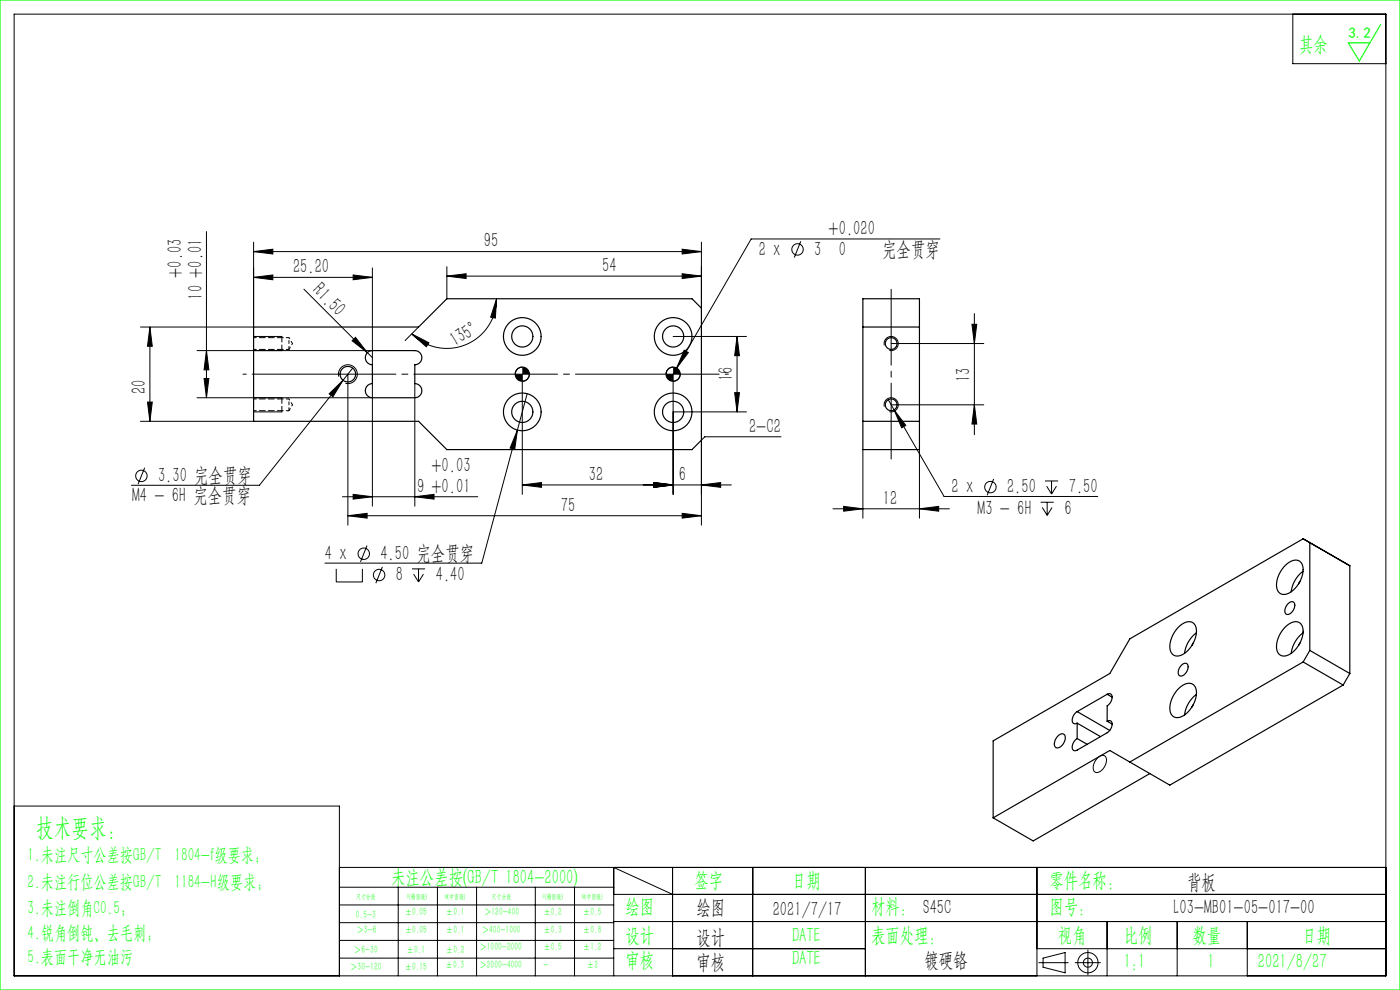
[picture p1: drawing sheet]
<svg xmlns="http://www.w3.org/2000/svg" width="297mm" height="210mm" viewBox="0 0 297 210" stroke-linecap="round" stroke-linejoin="round" font-family="sans-serif">
<g fill="none" stroke="#000" stroke-width=".21">
<path d="M3 3h291v204h-291zM274.3 3v10.5h19.7M43.8 49.1v35.3M53.8 53.4l4.1-.5v1zM53.8 58.8l4.1-.5v1zM53.8 51.4v18h-24M53.8 53.4h95M53.8 58.8h25.2M74.9 58.3l4.1 .5-4.1 .5zM79 56.8v20.6M94.8 58.6l4.1-.5v1zM94.8 56.6v6.8"/>
<path d="M94.8 58.6h54M144.7 52.9l4.1 .5-4.1 .5zM144.7 58.1l4.1 .5-4.1 .5zM148.8 51.4v14M169.9 51.2l-1.4 3.4M199.4 50.7h-40l-15.9 27.4M31.8 69.4l.5 4.1h-1zM31.8 69.4v20M41.8 74.4h37.2M43.8 74.4l.5 4.1h-1zM53.8 71.4h6M64.5 61.3l14.5 14.6"/>
<path d="M71.9 79.9a2 2 0 0 1 1.7-2.5 2 2 0 0 1 2.2 2.1 2 2 0 0 1-2.5 1.8M73.8 79.4v32M74.7 72.3l.7-.7 2.5 3.2zM74.8 78.1l-19.8 24.8h-27.1M87.3 70.8l3.7 1.9-.6 .8zM88.8 69.4l-2.9 2.8M105.3 63.4l-.2 4.1-1-.2zM105.3 63.4a10.5 10.5 0 0 1-6.5 9.7 10.5 10.5 0 0 1-11.5-2.3M110.8 79.4v25.5M110.8 77.9a1.5 1.5 0 0 0-1.5 1.5M112.3 79.4a1.5 1.5 0 0 1-1.5 1.5M142.8 71.4h15.6"/>
<path d="M142.8 79.4v25.5M142.8 77.9a1.5 1.5 0 0 0-1.5 1.5M143.5 78.1l-1.5 2.6M144.3 79.4a1.5 1.5 0 0 1-1.5 1.5M145.1 74.3l.9 .5-2.5 3.3zM156.4 71.4v16M156.4 71.4l.5 4.1h-1zM187.6 73.3a1.5 1.5 0 0 1 1.3-1.9 1.5 1.5 0 0 1 1.6 1.6 1.5 1.5 0 0 1-1.8 1.3M189.1 72.9h19.6M206.2 68.8h1l-.5 4.1zM206.7 66.5v25.7M29.8 89.4h24"/>
<path d="M30.7 99.2l-1.4 3.5M31.3 85.3h1l-.5 4.1zM41.8 84.4h37.2M43.3 80.3h1l-.5 4.1zM53.8 87.4h6M69.8 83.5l3-2.8-2.2 3.5zM79 81.4v26M88 81.4v26M109.8 91.2l-.6 4.1-1-.3zM111.8 83.5l-9.6 36h-33.3M142.8 87.4h15.6M155.9 83.3h1l-.5 4.1z"/>
<path d="M165.7 92.7h-16.2l-.7 .7v18M183.1 95.4v14.5M187.6 86.3a1.5 1.5 0 0 1 1.3-1.9 1.5 1.5 0 0 1 1.6 1.6 1.5 1.5 0 0 1-1.8 1.3M188.4 84.8l11.9 20.5h32.6M189.1 85.9h19.6M189.7 87l2.5 3.2-.9 .5zM195.1 95.4v14.5M206.7 85.9l.5 4.1h-1zM72.6 105.4h28.8M73.8 109.4l4.1-.5v1zM73.8 109.4h75M74.9 104.9l4.1 .5-4.1 .5z"/>
<path d="M77.9 115.7l-1.4 3.5M88 105.4l4.1-.5v1zM110.8 102.9l4.1-.5v1zM110.8 102.9h44.3M138.7 102.4l4.1 .5-4.1 .5zM144.7 108.9l4.1 .5-4.1 .5zM148.8 102.9l4.1-.5v1zM176.7 107.9h24.7M179 107.4l4.1 .5-4.1 .5zM195.1 107.9l4-.5v1zM210.8 101.6l-1.4 3.5M220.8 106.5h2.7"/>
<path d="M221.1 107.6l1.1 1.7M221.7 102h2.8M222 103.1l1.1 1.7M222.2 106.5v2.8M223.1 102v2.8M223.2 107.6l-1 1.7M224.1 103.1l-1 1.7M71.3 120.7v2.7h5.6v-2.7M81.1 120.2l-1.4 3.5M87.4 120.7h2.8M87.7 121.8l1.1 1.6M88.8 120.7v2.7"/>
<path d="M89.8 121.8l-1 1.6M3 171h69v36M232.9 160.7a.97 .97 0 0 1 1-.5 .97 .97 0 0 1 .8 .8 2.65 2.65 0 0 1-2.2 2.9 1.44 1.44 0 0 1-.3-2.2zM72 184h222M72 188.2h58.2M72 192h58.2M72 195.7h58.2M72 199.5h58.2M84.5 188.2v18.8M92.8 188.2v18.8M101.1 188.2v18.8M113.6 188.2v18.8"/>
<path d="M121.9 188.2v18.8M130.2 189.7h163.8M130.2 195.5h163.8M142.7 189.7l-12.5-5.7v23M142.7 184v23M159.7 184v23M183.6 184v23M220 184v23M234.9 195.5v11.5M249.7 195.5v11.5M264.6 195.5v11.5M72 203.2h58.2"/>
<path d="M130.2 201.2h53.4M220 201.2h74M220.4 204.2h6.2M221.3 203.2l4.7-1.1v4.3l-4.7-1.2zM228.1 204.2h5.3M230.8 201.5v5.3"/>
<circle cx="169.2" cy="52.9" r="1.21"/>
<circle cx="30" cy="100.9" r="1.21"/>
<circle cx="77.2" cy="117.5" r="1.21"/>
<circle cx="210.1" cy="103.3" r="1.21"/>
<circle cx="80.4" cy="122" r="1.21"/>
<circle cx="230.8" cy="204.2" r="2.15"/>
<circle cx="230.8" cy="204.2" r=".96"/>
</g>
<path d="M189.1 97.4v-36" fill="none" stroke="#000" stroke-width=".21" stroke-dasharray="30.5 1.3 1.3 1.3" stroke-dashoffset="14.4"/>
<path d="M154.5 79.4h-102.9" fill="none" stroke="#000" stroke-width=".21" stroke-dasharray="30.5 1.3 1.3 1.3" stroke-dashoffset="-2"/>
<path d="M0 0h297v210h-297zM292.9 5.2l-4.5 7.7-2.4-3.8h4.6" fill="none" stroke="#0f0" stroke-width=".25"/>
<path d="M59.8 74.4v-3M59.8 87.4v-3" fill="none" stroke="#000" stroke-width=".21" stroke-dasharray="1.3 .6" stroke-dashoffset=".1"/>
<g fill="#000">
<path d="M74.7 72.3l.7-.7 2.5 3.2z"/>
<path d="M53.8 53.4l4.1-.5v1zM144.7 52.9l4.1 .5-4.1 .5zM94.8 58.6l4.1-.5v1zM144.7 58.1l4.1 .5-4.1 .5zM73.8 109.4l4.1-.5v1zM144.7 108.9l4.1 .5-4.1 .5zM145.1 74.3l-1.6 3.8 2.5-3.3zM69.8 83.5l.8 .7 2.2-3.5zM109.8 91.2l-1.6 3.8 1 .3zM53.8 58.8l4.1-.5v1zM74.9 58.3l4.1 .5-4.1 .5zM189.7 87l1.6 3.7 .9-.5z"/>
<path d="M43.8 74.4l.5 4.1h-1zM43.3 80.3h1l-.5 4.1zM156.4 71.4l.5 4.1h-1zM155.9 83.3h1l-.5 4.1z"/>
<path d="M87.3 70.8l3.7 1.9-.6 .8zM105.3 63.4l-.2 4.1-1-.2z"/>
<path d="M141.3 79.4a1.5 1.5 0 0 0 1.5 1.5v-1.5zM142.8 77.9v1.5h1.5a1.5 1.5 0 0 0-1.5-1.5zM109.3 79.4a1.5 1.5 0 0 0 1.5 1.5v-1.5zM110.8 77.9v1.5h1.5a1.5 1.5 0 0 0-1.5-1.5z"/>
<path d="M31.3 85.3h1l-.5 4.1zM31.8 69.4l.5 4.1h-1z"/>
<path d="M206.7 85.9l.5 4.1h-1zM206.2 68.8h1l-.5 4.1z"/>
<path d="M74.9 104.9l4.1 .5-4.1 .5zM88 105.4l4.1-.5v1z"/>
<path d="M148.8 102.9l4.1-.5v1zM138.7 102.4l4.1 .5-4.1 .5zM138.7 102.4l4.1 .5-4.1 .5zM110.8 102.9l4.1-.5v1zM195.1 107.9l4-.5v1zM179 107.4l4.1 .5-4.1 .5z"/>
</g>
<g fill="none" stroke="#000" stroke-width=".25">
<path d="M53.8 69.4h35l6-6h52l2 2v28l-2 2h-52l-6-6h-35zM78 74.7l1-.3h9a1.5 1.5 0 0 1 1.5 1.5 1.5 1.5 0 0 1-1.5 1.5v4a1.5 1.5 0 0 1 1.5 1.5 1.5 1.5 0 0 1-1.5 1.5h-9a1.5 1.5 0 0 1-1.5-1.5 1.5 1.5 0 0 1 1.5-1.5v-4a1.5 1.5 0 0 1-1.4-1 1.5 1.5 0 0 1 .4-1.7zM183.1 69.4h12M183.1 63.4h12v32h-12zM183.1 89.4h12M272.7 119.9a2.32 2.32 0 0 1 3.3-.6 4.5 4.5 0 0 1-.9 5.1 3.2 3.2 0 0 1-3.4 1.5 2.63 2.63 0 0 1-.7-3.1l.7-1.6zM277.9 115.1v22.9M250.1 133a2.32 2.32 0 0 1 3.3-.6 4.5 4.5 0 0 1-.9 5.1 3.2 3.2 0 0 1-3.5 1.5 2.63 2.63 0 0 1-.6-3.1l.6-1.6zM253.1 136.4l-.2 .5M253.8 134.2a6.4 6.4 0 0 0-2.5 4.4M272.7 133a2.32 2.32 0 0 1 3.3-.6 4.5 4.5 0 0 1-.9 5.1 3.2 3.2 0 0 1-3.4 1.5 2.63 2.63 0 0 1-.7-3.1l.7-1.6zM273.2 128.1a.77 .77 0 0 1 1.1-.5 .77 .77 0 0 1 .4 1.1 1.87 1.87 0 0 1-1.7 1.6 1.29 1.29 0 0 1 0-2z"/>
<path d="M275.8 136.4l-.3 .5M275.8 123.4l-.3 .5M276.4 134.2a6.4 6.4 0 0 0-2.5 4.4M276.4 121.2a6.4 6.4 0 0 0-2.5 4.3M277.9 138l-1.4 2.4M277.9 138l8.5 4.9M224.3 156.2l.3-.2a.81 .81 0 0 1 1.1-.3 .81 .81 0 0 1 .3 1.1 2.05 2.05 0 0 1-1.9 1.8 1.43 1.43 0 0 1 0-2.1zM228.5 150.9a2 2 0 0 0-.9 2.5 .67 .67 0 0 0 .9 0M228.5 153.4v3.3M228.5 156.7l2.1 1.2M228.5 153.4l5 2.9M228.5 150.9l6.9 4"/>
<path d="M234.9 153a.74 .74 0 0 1 .9 .1 .74 .74 0 0 1 .1 1l-.5 .9-.5 .4-6.4 3.7a.74 .74 0 0 1-1-.1 .74 .74 0 0 1 0-1l.3-.6 .7-.7M234.9 147.3a.74 .74 0 0 1 .9 .1 .74 .74 0 0 1 .1 1l-.5 .9-.5 .4v3.3M234.9 147.3l-6.4 3.6M234.9 153l1 .6M234.9 147.3l1 .6M250.1 146a2.32 2.32 0 0 1 3.3-.6 4.5 4.5 0 0 1-.9 5.1 3.2 3.2 0 0 1-3.5 1.6 2.63 2.63 0 0 1-.6-3.2l.6-1.5zM250.6 141.1a.77 .77 0 0 1 1-.4 .77 .77 0 0 1 .4 1 1.87 1.87 0 0 1-1.6 1.7 1.29 1.29 0 0 1 0-2zM253.1 149.5l-.2 .5M253.8 147.3a6.4 6.4 0 0 0-2.5 4.4M276.5 140.4l8.4 4.9M276.5 140.4l-36.8 21.2M284.9 145.3l-36.7 21.2-12.8-7.3-24.7 14.3"/>
<path d="M286.4 142.9l-1.5 2.4M286.4 142.9v-22.9l-9.9-5.7-36.8 21.2-4.3 7.4-24.7 14.3v16.3M243.9 164.1l-24.7 14.3-8.5-4.9"/>
<circle cx="73.8" cy="79.4" r="1.65"/>
<circle cx="110.8" cy="71.4" r="4"/>
<circle cx="110.8" cy="71.4" r="2.25"/>
<circle cx="110.8" cy="79.4" r="1.5"/>
<circle cx="142.8" cy="71.4" r="2.25"/>
<circle cx="142.8" cy="79.4" r="1.5"/>
<circle cx="142.8" cy="71.4" r="4"/>
<circle cx="189.1" cy="72.9" r="1.25"/>
<circle cx="110.8" cy="87.4" r="4"/>
<circle cx="110.8" cy="87.4" r="2.25"/>
<circle cx="142.8" cy="87.4" r="2.25"/>
<circle cx="142.8" cy="87.4" r="4"/>
<circle cx="189.1" cy="85.9" r="1.25"/>
</g>
<path d="M61.3 72.9v-1.3M61.3 74.1v-1.2M61.3 85.9v-1.3M61.3 87.1v-1.2" fill="none" stroke="#000" stroke-width=".21" stroke-dasharray="1.3 .6" stroke-dashoffset=".6"/>
<path d="M53.8 74.1h7.5M61.3 71.6h-7.5M61.3 74.1l.7-1.2M62 72.9l-.7-1.3M53.8 87.1h7.5M61.3 84.6h-7.5M61.3 87.1l.7-1.2M62 85.9l-.7-1.3" fill="none" stroke="#000" stroke-width=".21" stroke-dasharray="1.3 .6" stroke-dashoffset=".7"/>
<text font-size="5.4" fill="#0f0" x="7.7" y="177.2">技术要求：</text>
<g font-size="4.4" fill="#0f0">
<text x="275.6" y="10.8">其余</text>
<text x="83" y="187.5">未注公差按(GB/T 1804-2000)</text>
<text x="147.3" y="188">签字</text>
<text x="168" y="188">日期</text>
<text x="222.6" y="188">零件名称：</text>
<text x="132.7" y="193.6">绘图</text>
<text x="184.8" y="193.6">材料： S45C</text>
<text x="222.6" y="193.6">图号：</text>
<text x="132.7" y="199.8">设计</text>
<text x="168" y="199.8">DATE</text>
<text x="184.8" y="199.8">表面处理：</text>
<text x="224.4" y="199.8">视角</text>
<text x="238.4" y="199.8">比例</text>
<text x="253" y="199.8">数量</text>
<text x="276.3" y="199.8">日期</text>
<text x="132.7" y="205.1">审核</text>
<text x="168" y="204.6">DATE</text>
<text x="238.4" y="205.3">1:1</text>
<text x="256.2" y="205.3">1</text>
<text x="266.9" y="205.3">2021/8/27</text>
</g>
<g font-size="4.4">
<text x="102.6" y="52.5">95</text>
<text x="175.8" y="49.8">+0.020</text>
<text x="38.6" y="58.9" transform="rotate(-90 38.6 58.9)">+0.03</text>
<text x="62.2" y="58">25.20</text>
<text x="127.7" y="57.7">54</text>
<text x="160.9" y="54.2">2 x</text>
<text x="172.7" y="54.2">3</text>
<text x="177.9" y="54.2">0</text>
<text x="187.1" y="54.2">完全贯穿</text>
<text x="42.9" y="63.5" transform="rotate(-90 42.9 63.5)">10 +0.01</text>
<text x="66.2" y="61.8" transform="rotate(45 66.2 61.8)">R1.50</text>
<text x="96.5" y="73.6" transform="rotate(-31 96.5 73.6)">135°</text>
<text x="30.9" y="83.7" transform="rotate(-90 30.9 83.7)">20</text>
<text x="155.5" y="80.8" transform="rotate(-90 155.5 80.8)">16</text>
<text x="205.8" y="81.1" transform="rotate(-90 205.8 81.1)">13</text>
<text x="158.9" y="91.8">2-C2</text>
<text x="91.5" y="100.1">+0.03</text>
<text x="124.9" y="102">32</text>
<text x="144" y="102">6</text>
<text x="28" y="106.6">M4 - 6H 完全贯穿</text>
<text x="33.5" y="102.3">3.30 完全贯穿</text>
<text x="88.5" y="104.5">9 +0.01</text>
<text x="187.3" y="107.1">12</text>
<text x="201.9" y="104.6">2 x</text>
<text x="213.6" y="104.6">2.50</text>
<text x="226.7" y="104.6">7.50</text>
<text x="119" y="108.5">75</text>
<text x="207.4" y="109.1">M3 - 6H</text>
<text x="225.8" y="109.1">6</text>
<text x="68.9" y="118.8">4 x</text>
<text x="80.7" y="118.8">4.50 完全贯穿</text>
<text x="84" y="123.3">8</text>
<text x="92.5" y="123.3">4.40</text>
<text x="251.8" y="188.6">背板</text>
<text x="147.8" y="194">绘图</text>
<text x="163.9" y="194.3">2021/7/17</text>
<text x="249" y="194">L03-MB01-05-017-00</text>
<text x="147.8" y="200.2">设计</text>
<text x="147.8" y="205.5">审核</text>
<text x="196.1" y="205">镀硬铬</text>
</g>
<g font-size="4" fill="#0f0">
<text x="5.9" y="182.6">1.未注尺寸公差按GB/T 1804-f级要求；</text>
<text x="5.9" y="188.4">2.未注行位公差按GB/T 1184-H级要求；</text>
<text x="5.9" y="193.9">3.未注倒角C0.5；</text>
<text x="5.9" y="199.2">4.锐角倒钝、去毛刺；</text>
<text x="5.9" y="204.2">5.表面干净无油污</text>
</g>
<text font-size="3.2" fill="#0f0" x="286.1" y="8">3.2</text>
<g font-size="2.3" fill="#0f0">
<text x="75.5" y="194.7">0.5-3</text>
<text x="75.6" y="198">＞3-6</text>
<text x="85.9" y="194.2">±0.05</text>
<text x="85.9" y="198">±0.05</text>
<text x="94.6" y="194.2">±0.1</text>
<text x="94.6" y="198">±0.1</text>
<text x="102.2" y="198">＞400-1000</text>
<text x="102.7" y="194.2">＞120-400</text>
<text x="115.3" y="194.2">±0.2</text>
<text x="115.3" y="198">±0.3</text>
<text x="123.7" y="194.2">±0.5</text>
<text x="123.7" y="198">±0.8</text>
<text x="75.1" y="202.2">＞6-30</text>
<text x="86.3" y="202.2">±0.1</text>
<text x="94.6" y="202.2">±0.2</text>
<text x="101.7" y="201.6">＞1000-2000</text>
<text x="115.3" y="201.6">±0.5</text>
<text x="123.7" y="201.6">±1.2</text>
<text x="74.3" y="205.8">＞30-120</text>
<text x="85.9" y="205.8">±0.15</text>
<text x="94.5" y="205.4">±0.3</text>
<text x="101.7" y="205.4">＞2000-4000</text>
<text x="115.3" y="205.4">-</text>
<text x="124.5" y="205.4">±2</text>
</g>
<g font-size="1.5" fill="#0f0">
<text x="75.5" y="190.6">尺寸分段</text>
<text x="86.4" y="190.6">F(精密级)</text>
<text x="94.4" y="190.6">M(中密级)</text>
<text x="104.3" y="190.6">尺寸分段</text>
<text x="115.2" y="190.6">F(精密级)</text>
<text x="123.5" y="190.6">M(中密级)</text>
</g>
</svg>
